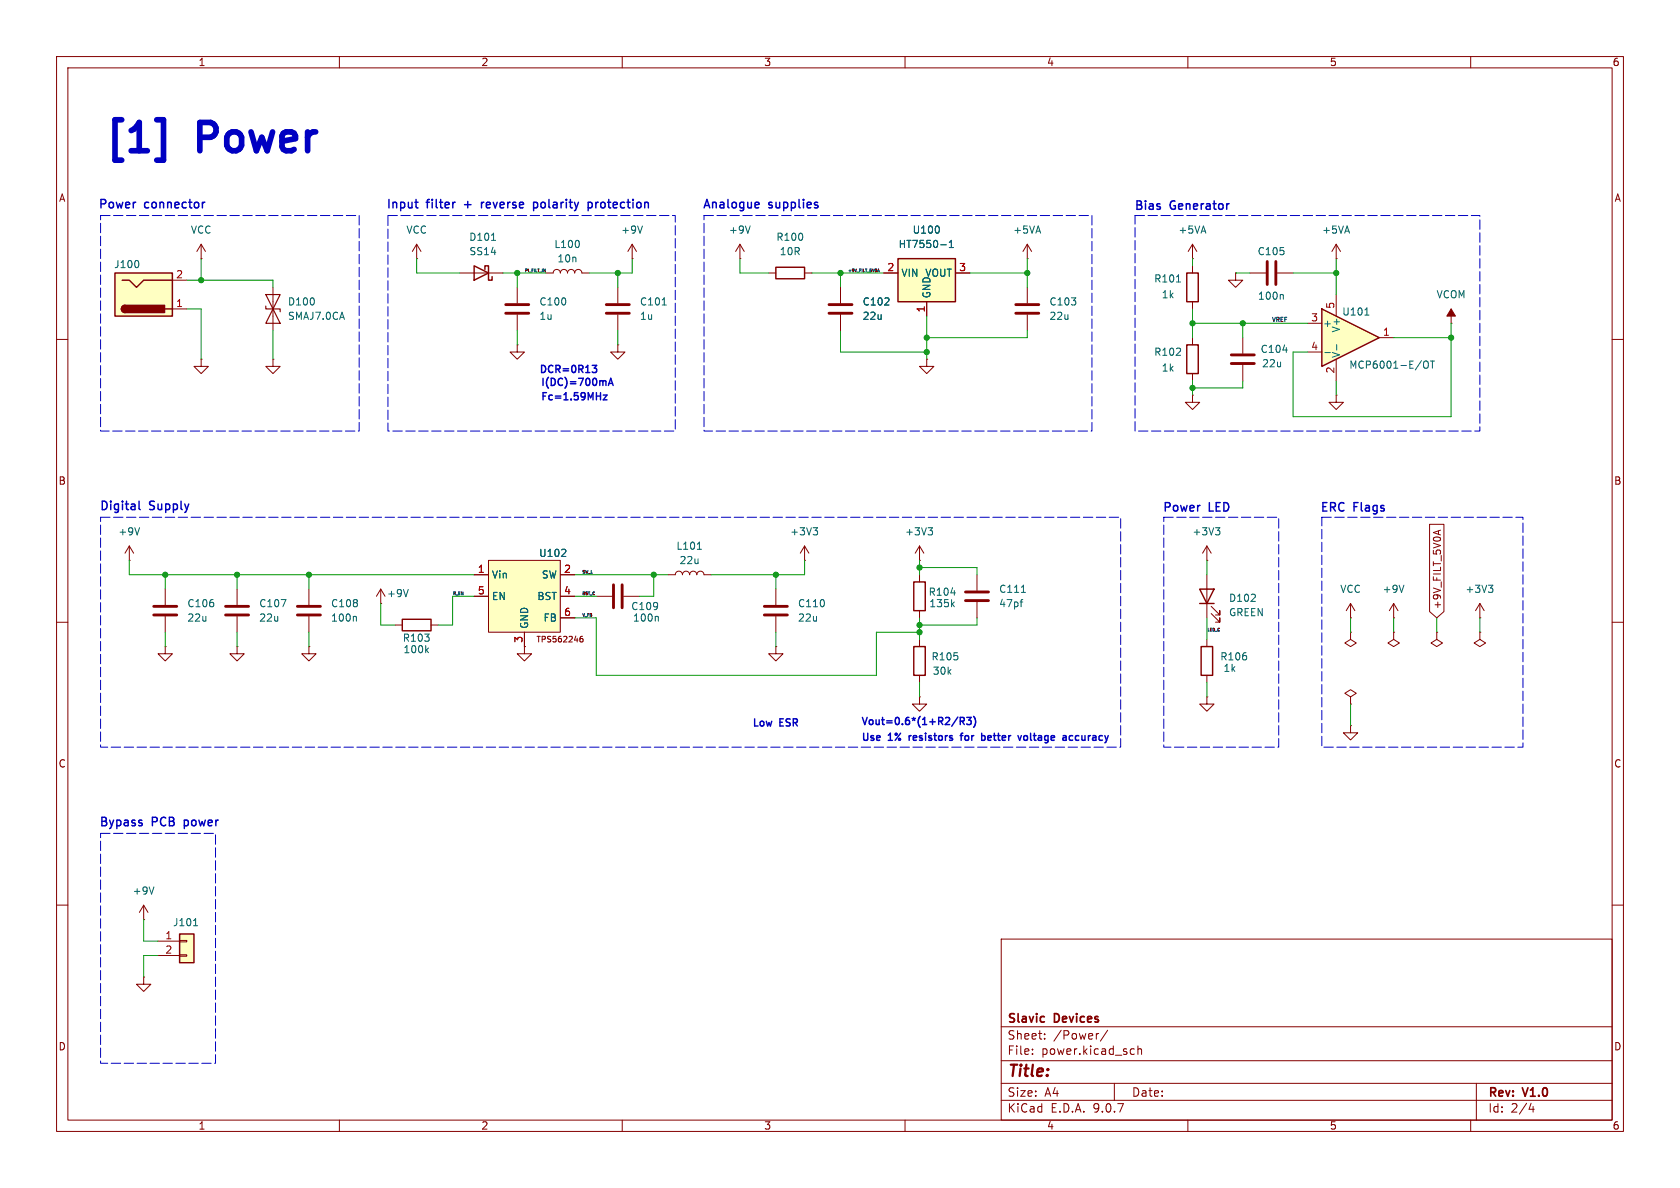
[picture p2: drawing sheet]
<svg xmlns="http://www.w3.org/2000/svg" width="297mm" height="210mm" viewBox="0 0 297 210" stroke-linecap="round" stroke-linejoin="round" font-family="sans-serif">
<g fill="none" stroke="#840000" stroke-width=".18">
<path d="M10 10h277v190h-277zM12 12h273v186h-273zM60 10v2M110 10v2M160 10v2M210 10v2M260 10v2M35.6 45.7h.1M35.6 43.2l-.8 1.3M35.6 43.2l.7 1.3M35.6 43.2v2.5M73.7 45.7h.1"/>
<path d="M73.7 43.2l-.8 1.3M73.7 43.2l.7 1.3M73.7 43.2v2.5M91.4 50.8v2.8M91.4 55.6v2.8M96.5 48.3h1.3a.64 .64 0 0 1 .6-.7 .64 .64 0 0 1 .7 .7 .64 .64 0 0 1 .6-.7 .64 .64 0 0 1 .6 .7 .64 .64 0 0 1 .7-.7 .64 .64 0 0 1 .6 .7 .64 .64 0 0 1 .6-.7 .64 .64 0 0 1 .7 .7h1.2M111.8 45.7h.1M111.8 43.2l-.8 1.3M111.8 43.2l.7 1.3M111.8 43.2v2.5M130.8 45.7h.1M130.8 43.2l-.8 1.3"/>
<path d="M130.8 43.2l.8 1.3M130.8 43.2v2.5M135.9 48.3h1.3M142.2 48.3h1.3M148.6 50.8v2.8M148.6 55.6v2.8M218.4 48.3v1.2h1.3l-1.3 1.3-1.2-1.3h1.2M218.4 48.3h.1M10 60h2M35.6 63.5v1.3h1.2l-1.2 1.2-1.3-1.2h1.3M35.6 63.5h.1M285 60h2"/>
<path d="M22.9 99.1h.1M22.9 96.5l-.8 1.3M22.9 96.5l.7 1.3M22.9 96.5v2.6M142.2 99.1h.1M142.2 96.5l-.7 1.3M142.2 96.5l.8 1.3M142.2 96.5v2.6M213.4 99.1h.1M213.4 96.5l-.8 1.3M213.4 96.5l.7 1.3M213.4 96.5v2.6"/>
<path d="M10 110h2M29.2 114.3v1.3h1.3l-1.3 1.2-1.3-1.2h1.3M29.2 114.3h.1M29.2 104.1v2.8M29.2 109v2.8M41.9 114.3v1.3h1.3l-1.3 1.2-1.3-1.2h1.3M41.9 114.3h.1M41.9 104.1v2.8M41.9 109v2.8M54.6 114.3v1.3h1.3l-1.3 1.2-1.3-1.2h1.3M54.6 114.3h.1M54.6 104.1v2.8"/>
<path d="M54.6 109v2.8M67.3 106.7h.1M67.3 104.1l-.8 1.3M67.3 104.1l.8 1.3M67.3 104.1v2.6M69.8 110.5h1.3M76.2 110.5h1.3M162.6 101.6v1.3M162.6 108v1.2M213.4 101.6v7.6M214.1 108.5l1.5 1.5v-.8v.8h-.7M214.1 107.2l1.5 1.5v-.7v.7h-.7"/>
<path d="M254 111.8v1.2l1 .7-1 .6-1-.6 1-.7M254 111.8h.1M261.6 111.8v1.2l1 .7-1 .6-1-.6 1-.7M261.6 111.8h.1M261.6 109.2h.1M261.6 106.7l-.7 1.3M261.6 106.7l.8 1.3M261.6 106.7v2.5M285 110h2M213.4 123.2v1.3h1.2l-1.2 1.2-1.3-1.2h1.3M213.4 123.2h.1M10 160h2"/>
<path d="M177 166h108v32h-108zM285 160h2M60 198v2M110 198v2M160 198v2M177 194.5h108M177 191.5h108M177 187.5h108M177 181.5h108M182.5 186.3v.1M182.5 185.5v.1M184.7 183.6v.1"/>
<path d="M184.7 182.8v.1M194.2 182.7l-.2 .1M195.8 182.1l-1.3 2M197 191.5v3M200.1 185.4l.4 .1M200.5 186.3l-.4 .1M201.2 185.5l.2-.1 .3 .1 .1 .9M201.2 184.9v1.5M210 198v2M260 198v2M261 191.5v6.5M270.7 195l-.4 1.1h.9"/>
<path d="M271 195.6v1"/>
</g>
<path d="M89.4 53.8h4.1M89.4 55.4h4.1M146.6 53.8h4M146.6 55.4h4M27.2 107.2h4M27.2 108.7h4M39.9 107.2h4M39.9 108.7h4M52.6 107.2h4M52.6 108.7h4" fill="none" stroke="#840000" stroke-width=".51"/>
<g fill="none" stroke="#006464" stroke-width=".18">
<path d="M113.6 39.9l-.4 1.3M132.6 39.9l-.4 1.3M102.4 42.7v.8M24.7 93.3l-.4 1.3M143.8 93.3h.7l-.4 .5M144.3 93.8l.2 .2v.3l-.2 .3M214.9 93.3h.8l-.5 .5M215.4 93.8l.3 .2v.3l-.3 .3M49.7 106h.8l-.5 1.3M62.8 109l.2 .1v.7M72.2 104.2l-.5 1.3M75.4 114.9l.3 .5"/>
<path d="M75.7 114.5l-.4 .5M168.1 104.8h.8M168.3 106.8l.4 .5M168.7 106.4l-.5 .5M263.1 103.4h.8l-.4 .5M263.7 103.9l.2 .3v.3l-.2 .2"/>
</g>
<path d="M137.2 47.2h5v2.1h-5zM71.1 109.5h5.1v2h-5.1zM161.5 102.9h2.1v5.1h-2.1zM212.1 104.1h2.5l-1.2 2.6zM212.1 106.7h2.5" fill="none" stroke="#840000" stroke-width=".25"/>
<path d="M158.7 45.7h10.2v7.6h-10.2z" fill="#ffffc2"/>
<path d="M158.7 45.7h10.2v7.6h-10.2z" fill="none" stroke="#840000" stroke-width=".25"/>
<path d="M156.2 48.3h2.5M163.8 53.3v2.6M168.9 48.3h2.5" fill="none" stroke="#840000" stroke-width=".18"/>
<path d="M166 40.2v.8M166.3 43.3h1M167.8 43.8h.7M167.8 42.9l.4-.4v1.3" fill="none" stroke="#006464" stroke-width=".18"/>
<path d="M31.7 165.1h2.6v5.1h-2.6z" fill="#ffffc2"/>
<path d="M31.7 165.1h2.6v5.1h-2.6z" fill="none" stroke="#840000" stroke-width=".25"/>
<g fill="none" stroke="#840000" stroke-width=".18">
<path d="M181.6 45.7h.1M181.6 43.2v2.5M181.6 50.8v2.8M181.6 55.6v2.8M181.6 43.2l-.8 1.3M181.6 43.2l.8 1.3M210.8 45.7h.1M210.8 43.2l-.7 1.3M210.8 43.2l.8 1.3M210.8 43.2v2.5M219.7 59.7v2.8M221 48.3h2.8"/>
<path d="M225.8 48.3h2.8M163.8 63.5v1.3h1.3l-1.3 1.2-1.2-1.2h1.2M163.8 63.5h.1M219.7 64.5v2.8M172.7 101.6v2.8M172.7 106.4v2.8M25.4 172.7v1.3h1.3l-1.3 1.3-1.3-1.3h1.3M25.4 172.7h.1M25.4 162.6h.1M25.4 160l-.8 1.3M25.4 160l.8 1.3M25.4 160v2.6"/>
<path d="M27.9 166.4h3.8M27.9 168.9h3.8M31.7 166.2h1.3v.3h-1.3zM31.7 168.8h1.3v.2h-1.3z"/>
</g>
<path d="M226.7 52.1l.2 .1v.7M226.8 61.9h.8M180.3 106.4h.5M180.6 104.7h.7M180.8 106h-.2M27.2 156.8l-.4 1.3M34.2 163.6h.7" fill="none" stroke="#006464" stroke-width=".18"/>
<path d="M179.6 53.8h4M179.6 55.4h4M224 46.2v4.1M225.6 46.2v4.1M217.7 62.7h4M217.7 64.3h4M170.7 104.6h4.1M170.7 106.2h4.1" fill="none" stroke="#840000" stroke-width=".51"/>
<path d="M20.3 48.3h10.2v7.6h-10.2z" fill="#ffffc2"/>
<path d="M20.3 48.3h10.2v7.6h-10.2zM21.6 49.5h1.3l1.2 1.3 1.3-1.3h5.1M22.1 54a.64 .64 0 0 0-.6 .6 .64 .64 0 0 0 .6 .6M29.2 54.6h1.3M83.8 47l2.6 1.3-2.6 1.2zM85.7 47.6v-.6h.7v2.5h.6v-.6M212.3 114.3h2.1v5.1h-2.1z" fill="none" stroke="#840000" stroke-width=".25"/>
<g fill="#840000" stroke="#840000" stroke-width=".25">
<path d="M21.6 54.2l.5-.2v1.2a.63 .63 0 0 1-.6-.3 .63 .63 0 0 1 .1-.7z"/>
<path d="M22.1 54h7v1.2h-7z"/>
</g>
<g fill="none" stroke="#840000" stroke-width=".18">
<path d="M30.5 54.6h2.5M30.5 49.5h2.5M48.3 50.8v7.6M81.3 48.3h7.6M109.2 50.8v2.8M109.2 55.6v2.8M236.2 45.7h.1M236.2 43.2l-.7 1.3M236.2 43.2l.8 1.3M236.2 43.2v2.5M48.3 63.5v1.3h1.2l-1.2 1.2-1.3-1.2h1.3M48.3 63.5h.1"/>
<path d="M91.4 61v1.2h1.3l-1.3 1.3-1.2-1.3h1.2M91.4 61h.1M109.2 61v1.2h1.3l-1.3 1.3-1.3-1.3h1.3M109.2 61h.1M162.6 99.1h.1M162.6 96.5l-.8 1.3M162.6 96.5l.7 1.3M162.6 96.5v2.6M213.4 113v1.3M213.4 119.4v1.3M238.8 109.2h.1M238.8 111.8v1.2l1 .7-1 .6-1.1-.6 1.1-.7"/>
<path d="M238.8 111.8h.1M238.8 106.7l-.8 1.3M238.8 106.7l.7 1.3M238.8 106.7v2.5M246.4 109.2h.1M246.4 111.8v1.2l1 .7-1 .6-1-.6 1-.7M246.4 111.8h.1M246.4 106.7l-.8 1.3M246.4 106.7l.7 1.3M246.4 106.7v2.5M238.8 128.3v1.2h1.2l-1.2 1.3-1.3-1.3h1.3M238.8 128.3h.1"/>
<path d="M238.8 123.2l1-.6-1-.7-1.1 .7 1.1 .6v1.3M238.8 124.5h.1"/>
</g>
<path d="M24.4 46.2l.1 .3-.1 .7M86.9 42.5h.7M117.1 53.9h.7M164.1 93.3h.8l-.5 .5M164.6 93.8l.3 .2v.3l-.3 .3M248.2 103.4l-.4 1.3" fill="none" stroke="#006464" stroke-width=".18"/>
<path d="M107.2 53.8h4.1M107.2 55.4h4.1" fill="none" stroke="#840000" stroke-width=".51"/>
<path d="M47 54.1v.5h2.5v.5M47 52.1h2.5l-1.2 2.5zM48.3 54.6l1.2 2.6h-2.5z" fill="none" stroke="#840000" stroke-width=".2"/>
<path d="M233.7 54.6l10.1 5.1-10.1 5.1z" fill="#ffffc2"/>
<path d="M209.8 48.3h2v5h-2zM233.7 54.6l10.1 5.1-10.1 5.1zM209.8 61h2v5h-2zM161.5 114.3h2.1v5.1h-2.1z" fill="none" stroke="#840000" stroke-width=".25"/>
<g fill="none" stroke="#840000" stroke-width=".18">
<path d="M210.8 47v1.3M210.8 53.3v1.3M210.8 59.7v1.3M231.1 57.2h2.6M236.2 52.1v3.8M243.8 59.7h2.6M256.5 57.2h.1M256.5 54.6v2.6M210.8 69.9v1.2h1.3l-1.3 1.3-1.3-1.3h1.3M210.8 69.9h.1M210.8 66v1.3M231.1 62.2h2.6"/>
<path d="M236.2 69.9v1.2h1.3l-1.3 1.3-1.3-1.3h1.3M236.2 69.9h.1M236.2 63.5v3.8M137.2 114.3v1.3h1.2l-1.2 1.2-1.3-1.2h1.3M137.2 114.3h.1M137.2 104.1v2.8M137.2 109v2.8M162.6 113v1.3M162.6 119.4v1.3M162.6 123.2v1.3h1.2l-1.2 1.2-1.3-1.2h1.3M162.6 123.2h.1"/>
</g>
<path d="M208 49.9h.7M241.3 55.7h.7M234.2 62.3h1M236.3 60.9v1M251.7 64l.3-.2a.43 .43 0 0 1 .5 .4v.5a.42 .42 0 0 1-.4 .4 .42 .42 0 0 1-.4-.4zM252.9 63.8h.7M253.2 63.8v1.3" fill="none" stroke="#006464" stroke-width=".18"/>
<path d="M256.5 54.6l.8 1.3h-1.5z" fill="#840000" stroke="#840000" stroke-width=".18"/>
<path d="M135.1 107.2h4.1M135.1 108.7h4.1" fill="none" stroke="#840000" stroke-width=".51"/>
<path d="M86.4 99.1h12.7v12.7h-12.7z" fill="#ffffc2"/>
<g fill="none" stroke="#840000" stroke-width=".18">
<path d="M148.6 50.8v2.8M148.6 55.6v2.8M156.2 48.3h2.5M163.8 53.3v2.6M168.9 48.3h2.5M86.4 99.1h12.7v12.7h-12.7zM252.7 92.7h2.6v15.4l-1.3 1.1-1.3-1.1zM254.3 93.8v.6M254.7 93.7l-1.3 .4M83.8 101.6h2.6M83.8 105.4h2.6M92.7 114.3v1.3h1.3l-1.3 1.2-1.3-1.2h1.3"/>
<path d="M92.7 114.3h.1M92.7 111.8v2.5M99.1 101.6h2.5M99.1 105.4h2.5M99.1 109.2h2.5M103 112.5h-.3l-.1 .2-.1 .6 .2 .2 .3-.1v-.5h-.3l-.2 .2M105.4 105.4h2.8M110.2 105.4h2.8M118.1 101.6h1.3a.64 .64 0 0 1 .6-.6 .64 .64 0 0 1 .6 .6 .64 .64 0 0 1 .7-.6 .64 .64 0 0 1 .6 .6 .64 .64 0 0 1 .7-.6 .64 .64 0 0 1 .6 .6 .64 .64 0 0 1 .6-.6 .64 .64 0 0 1 .7 .6h1.2"/>
</g>
<path d="M166 40.2v.8M166.3 43.3h1M167.8 43.8h.7M167.8 42.9l.4-.4v1.3M99.2 98.4h.8M100 97.2v.4M123.3 97.1h.7M116.2 109l.2 .1v.7" fill="none" stroke="#006464" stroke-width=".18"/>
<path d="M108.5 103.4v4M110 103.4v4" fill="none" stroke="#840000" stroke-width=".51"/>
<path d="M155.1 48.1l.2-.5 .2 .5M155.2 47.9h.2" fill="none" stroke="#0f0f0f" stroke-width=".18"/>
<g fill="none" stroke="#009600" stroke-width=".18">
<path d="M33 49.5h15.3v1.3M33 54.6h2.6v8.9M35.6 45.7v3.8M48.3 58.4v5.1M73.7 45.7v2.6h7.6M88.9 48.3h7.6M91.4 48.3v2.5M91.4 58.4v2.6M109.2 48.3v2.5M109.2 58.4v2.6M111.8 45.7v2.6h-7.7M130.8 45.7v2.6h5.1"/>
<path d="M143.5 48.3h12.7M148.6 48.3v2.5M148.6 58.4v3.8h15.2M163.8 55.9v7.6M171.4 48.3h10.2M181.6 45.7v5.1M181.6 58.4v1.3h-17.8M210.8 45.7v1.3M210.8 54.6v5.1M210.8 57.2h20.3M218.4 48.3h2.6M219.7 57.2v2.5"/>
<path d="M228.6 48.3h7.6M236.2 45.7v6.4M246.4 59.7h10.1M256.5 57.2v16.5h-27.9v-11.5h2.5M210.8 67.3v2.6M219.7 67.3v1.3h-8.9M236.2 67.3v2.6M22.9 99.1v2.5h60.9M142.2 99.1v2.5h-16.5M162.6 99.1v2.5M213.4 99.1v2.5M29.2 101.6v2.5"/>
<path d="M29.2 111.8v2.5M41.9 101.6v2.5M41.9 111.8v2.5M54.6 101.6v2.5M54.6 111.8v2.5M67.3 106.7v3.8h2.5M83.8 105.4h-3.8v5.1h-2.5M101.6 109.2h3.8v10.2h49.5v-7.6h7.7M101.6 101.6h16.5M101.6 105.4h3.8M115.6 101.6v3.8h-2.6M137.2 101.6v2.5"/>
<path d="M137.2 111.8v2.5M162.6 109.2v3.8M162.6 100.3h10.1v1.3M172.7 109.2v1.3h-10.1M213.4 109.2v3.8M238.8 109.2v2.6M246.4 109.2v2.6M254 109.2v2.6M261.6 109.2v2.6M162.6 120.7v2.5M213.4 120.7v2.5M238.8 124.5v3.8"/>
<path d="M25.4 162.6v3.8h2.5M27.9 168.9h-2.5v3.8"/>
</g>
<g fill="none" stroke="#0000c2" stroke-width=".25">
<path d="M85.1 35.8v1M85.4 35.8l-.3 .2M94.3 35.8v1.5M94.3 35.8h.5l.3 .2M95.1 36.5l-.3 .3-.5-.1M104 35.8h.4l.3 .2v.5l-.1 .2h-.6M104 35.8v1.5M104.7 64.6h.8l-.4 .5 .3 .1v.5l-.2 .2-.4-.1M106.6 69.8h.7l-.7 .9h.7M107.1 67.4v.7M107.6 68.1l.4-1.2 .4 1.2M107.7 67.8h.6"/>
<path d="M24.6 88.6v1.3l.2 .2M169.3 126.8l-1.1 1.6M169.7 130h.5M169.8 127.5l.6-.1 .1-.2-.1-.3-.6-.1v1.3M170.1 127.5l.4 .6M170.2 129.6l-.3 .2v1.1M170.9 126.8h.8l-.4 .5 .3 .1v.6l-.2 .1-.5-.1M172.1 126.6a1.46 1.46 0 0 1 0 2M173.7 130l.3 .1 .2 .2-.1 .5-.4 .1M180.6 130l-.3 .9M181.5 130.1l-.3-.1-.2 .3 .1 .5h.4M189.6 130.1l-.3-.1-.3 .3 .2 .5h.4"/>
</g>
<path d="M27.7 21.2h1.2v7.1h-1.2" fill="none" stroke="#0000c2" stroke-width="1"/>
<path d="M17.8 38.1h45.7v38.1h-45.7zM68.6 38.1h50.8v38.1h-50.8zM124.5 38.1h68.5v38.1h-68.5zM200.7 38.1h60.9v38.1h-60.9zM17.8 91.4h180.3v40.7h-180.3zM205.7 91.4h20.4v40.7h-20.4zM233.7 91.4h35.5v40.7h-35.5zM17.8 147.3h20.3v40.7h-20.3z" fill="none" stroke="#0000c2" stroke-width=".18" stroke-dasharray="1.7 .6"/>
<g fill="#009600" stroke="#009600" stroke-width=".18">
<circle cx="54.6" cy="101.6" r=".46"/>
<circle cx="29.2" cy="101.6" r=".46"/>
<circle cx="41.9" cy="101.6" r=".46"/>
<circle cx="210.8" cy="68.6" r=".46"/>
<circle cx="181.6" cy="48.3" r=".46"/>
<circle cx="148.6" cy="48.3" r=".46"/>
<circle cx="163.8" cy="59.7" r=".46"/>
<circle cx="163.8" cy="62.2" r=".46"/>
<circle cx="109.2" cy="48.3" r=".46"/>
<circle cx="91.4" cy="48.3" r=".46"/>
<circle cx="35.6" cy="49.5" r=".46"/>
<circle cx="162.6" cy="100.3" r=".46"/>
<circle cx="115.6" cy="101.6" r=".46"/>
<circle cx="162.6" cy="111.8" r=".46"/>
<circle cx="137.2" cy="101.6" r=".46"/>
<circle cx="162.6" cy="110.5" r=".46"/>
<circle cx="219.7" cy="57.2" r=".46"/>
<circle cx="210.8" cy="57.2" r=".46"/>
<circle cx="236.2" cy="48.3" r=".46"/>
<circle cx="256.5" cy="59.7" r=".46"/>
</g>
<g font-size="7" fill="#0000c2">
<text x="17.9" y="28.4">[1]</text>
<text x="35.1" y="28.4">Power</text>
</g>
<text font-size="2.8" fill="#840000" x="178" y="190.9">Title:</text>
<g font-size="2.1" fill="#0000c2">
<text x="17.3" y="37.2">Power</text>
<text x="25.5" y="37.2">connector</text>
<text x="68.2" y="37.2">Input</text>
<text x="75.4" y="37.2">filter</text>
<text x="82.5" y="37.2">+</text>
<text x="85.9" y="37.2">reverse</text>
<text x="95.6" y="37.2">polarity</text>
<text x="105.7" y="37.2">protection</text>
<text x="124.1" y="37.2">Analogue</text>
<text x="135.9" y="37.2">supplies</text>
<text x="200.4" y="37.5">Bias</text>
<text x="206.8" y="37.5">Generator</text>
<text x="17.5" y="90.5">Digital</text>
<text x="26.4" y="90.5">Supply</text>
<text x="205.4" y="90.8">Power</text>
<text x="213.7" y="90.8">LED</text>
<text x="233.3" y="90.8">ERC</text>
<text x="239.2" y="90.8">Flags</text>
<text x="17.4" y="146.4">Bypass</text>
<text x="26.8" y="146.4">PCB</text>
<text x="32.9" y="146.4">power</text>
</g>
<g font-size="2.1" fill="#840000">
<text x="178" y="184">Sheet:</text>
<text x="178" y="181.2">Slavic</text>
<text x="186.2" y="184">/Power/</text>
<text x="186.5" y="181.2">Devices</text>
<text x="178" y="186.7">File:</text>
<text x="184.1" y="186.7">power.kicad_sch</text>
<text x="178" y="196.9">KiCad</text>
<text x="178" y="194.1">Size:</text>
<text x="184.7" y="194.1">A4</text>
<text x="185.7" y="196.9">E.D.A.</text>
<text x="193.3" y="196.9">9.0.7</text>
<text x="200" y="194.1">Date:</text>
<text x="263" y="194.3">Rev:</text>
<text x="263" y="196.9">Id:</text>
<text x="267.1" y="196.9">2/4</text>
<text x="269.4" y="194.3">V1.0</text>
</g>
<g font-size="1.8" fill="#840000">
<text x="35" y="11.9">1</text>
<text x="85" y="11.9">2</text>
<text x="135" y="11.9">3</text>
<text x="185" y="11.9">4</text>
<text x="235" y="11.9">5</text>
<text x="285" y="11.9">6</text>
<text x="10.3" y="35.9">A</text>
<text x="285.3" y="35.9">A</text>
<text x="10.3" y="85.9">B</text>
<text x="285.3" y="85.9">B</text>
<text x="255" y="107.8" transform="rotate(-90 255 107.8)">+9V_FILT_5V0A</text>
<text x="10.3" y="135.9">C</text>
<text x="285.3" y="135.9">C</text>
<text x="10.3" y="185.9">D</text>
<text x="285.3" y="185.9">D</text>
<text x="35" y="199.9">1</text>
<text x="85" y="199.9">2</text>
<text x="135" y="199.9">3</text>
<text x="185" y="199.9">4</text>
<text x="235" y="199.9">5</text>
<text x="285" y="199.9">6</text>
</g>
<g font-size="1.8" fill="#006464">
<text x="33.6" y="41.5">VCC</text>
<text x="71.7" y="41.5">VCC</text>
<text x="109.7" y="41.5">+9V</text>
<text x="128.8" y="41.5">+9V</text>
<text x="161.2" y="41.5">U100</text>
<text x="179" y="41.5">+5VA</text>
<text x="208.2" y="41.5">+5VA</text>
<text x="233.6" y="41.5">+5VA</text>
<text x="20.1" y="47.6">J100</text>
<text x="82.9" y="42.8">D101</text>
<text x="82.9" y="45.3">SS14</text>
<text x="97.9" y="44">L100</text>
<text x="98.4" y="46.6">10n</text>
<text x="137.1" y="42.8">R100</text>
<text x="137.8" y="45.3">10R</text>
<text x="158.8" y="44">HT7550-1</text>
<text x="222.2" y="45.3">C105</text>
<text x="159.3" y="49.1">VIN</text>
<text x="163.5" y="49.1">VOUT</text>
<text x="164.7" y="52.8" transform="rotate(-90 164.7 52.8)">GND</text>
<text x="204" y="50.1">R101</text>
<text x="205.3" y="52.9">1k</text>
<text x="222.3" y="53.2">100n</text>
<text x="253.9" y="52.9">VCOM</text>
<text x="50.8" y="54.2">D100</text>
<text x="50.8" y="56.7">SMAJ7.0CA</text>
<text x="95.3" y="54.2">C100</text>
<text x="95.3" y="56.7">1u</text>
<text x="113" y="54.2">C101</text>
<text x="113" y="56.7">1u</text>
<text x="152.4" y="54.2">C102</text>
<text x="152.4" y="56.7">22u</text>
<text x="185.4" y="54.2">C103</text>
<text x="185.4" y="56.7">22u</text>
<text x="233.8" y="58">+</text>
<text x="237.1" y="58.9" transform="rotate(-90 237.1 58.9)">V+</text>
<text x="237.2" y="56">U101</text>
<text x="204" y="63.1">R102</text>
<text x="205.3" y="65.9">1k</text>
<text x="222.8" y="62.6">C104</text>
<text x="223" y="65.1">22u</text>
<text x="237.1" y="63.4" transform="rotate(-90 237.1 63.4)">V-</text>
<text x="238.4" y="65.4">MCP6001-E/OT</text>
<text x="20.8" y="94.8">+9V</text>
<text x="139.6" y="94.8">+3V3</text>
<text x="159.9" y="94.8">+3V3</text>
<text x="210.7" y="94.8">+3V3</text>
<text x="95.2" y="98.7">U102</text>
<text x="119.5" y="97.4">L101</text>
<text x="120" y="99.9">22u</text>
<text x="33" y="107.5">C106</text>
<text x="45.7" y="107.5">C107</text>
<text x="58.4" y="107.5">C108</text>
<text x="68.3" y="105.8">+9V</text>
<text x="86.9" y="102.5">Vin</text>
<text x="86.9" y="106.3">EN</text>
<text x="94.9" y="106.3">BST</text>
<text x="95.7" y="102.5">SW</text>
<text x="141" y="107.5">C110</text>
<text x="164.1" y="105.5">R104</text>
<text x="164.2" y="107.5">135k</text>
<text x="176.5" y="105">C111</text>
<text x="176.5" y="107.5">47pf</text>
<text x="217.2" y="106.6">D102</text>
<text x="236.8" y="105">VCC</text>
<text x="244.3" y="105">+9V</text>
<text x="259" y="105">+3V3</text>
<text x="33" y="110.1">22u</text>
<text x="45.7" y="110.1">22u</text>
<text x="58.4" y="110.1">100n</text>
<text x="71.1" y="113.6">R103</text>
<text x="93.6" y="111.3" transform="rotate(-90 93.6 111.3)">GND</text>
<text x="96" y="110.1">FB</text>
<text x="111.5" y="108.1">C109</text>
<text x="111.8" y="110.1">100n</text>
<text x="141" y="110.1">22u</text>
<text x="217.2" y="109.1">GREEN</text>
<text x="71.2" y="115.7">100k</text>
<text x="164.6" y="116.9">R105</text>
<text x="164.8" y="119.5">30k</text>
<text x="215.6" y="116.9">R106</text>
<text x="216.2" y="119">1k</text>
<text x="23.4" y="158.3">+9V</text>
<text x="30.5" y="163.9">J101</text>
</g>
<g font-size="1.8" fill="#a90000">
<text x="31" y="49.3">2</text>
<text x="156.8" y="48">2</text>
<text x="169.5" y="48">3</text>
<text x="31" y="54.4">1</text>
<text x="163.6" y="55.3" transform="rotate(-90 163.6 55.3)">1</text>
<text x="231.7" y="56.9">3</text>
<text x="236" y="54.7" transform="rotate(-90 236 54.7)">5</text>
<text x="244.4" y="59.4">1</text>
<text x="231.7" y="62">4</text>
<text x="236" y="66.1" transform="rotate(-90 236 66.1)">2</text>
<text x="84.4" y="101.3">1</text>
<text x="99.6" y="101.3">2</text>
<text x="84.4" y="105.2">5</text>
<text x="99.6" y="105.2">4</text>
<text x="92.5" y="113.7" transform="rotate(-90 92.5 113.7)">3</text>
<text x="99.6" y="109">6</text>
<text x="29.1" y="166.1">1</text>
<text x="29.1" y="168.7">2</text>
</g>
<g font-size="1.8" fill="#0000c2">
<text x="95.2" y="66.3">DCR=0R13</text>
<text x="95.4" y="68.6">I(DC)=700mA</text>
<text x="95.4" y="71.1">Fc=1.59MHz</text>
<text x="132.9" y="128.8">Low</text>
<text x="137.8" y="128.8">ESR</text>
<text x="152.1" y="128.5">Vout=0.6*(1+R2/R3)</text>
<text x="152.1" y="131.3">Use</text>
<text x="157.1" y="131.3">1%</text>
<text x="161.2" y="131.3">resistors</text>
<text x="170.9" y="131.3">for</text>
<text x="175" y="131.3">better</text>
<text x="182.1" y="131.3">voltage</text>
<text x="190.4" y="131.3">accuracy</text>
</g>
<text font-size="1.4" fill="#840000" x="94.7" y="113.8">TPS562246</text>
<text font-size="1" fill="#0f0f0f" x="224.8" y="56.9">VREF</text>
<g font-size=".7" fill="#0f0f0f">
<text x="92.7" y="48.1">PI_FILT_IN</text>
<text x="149.9" y="48.1">+9V_FILT_5V0A</text>
<text x="102.9" y="101.4">SW_L</text>
<text x="80" y="105.2">R_EN</text>
<text x="102.9" y="105.2">BST_C</text>
<text x="102.9" y="109">V_FB</text>
<text x="213.4" y="111.6">LED_C</text>
</g>
</svg>
